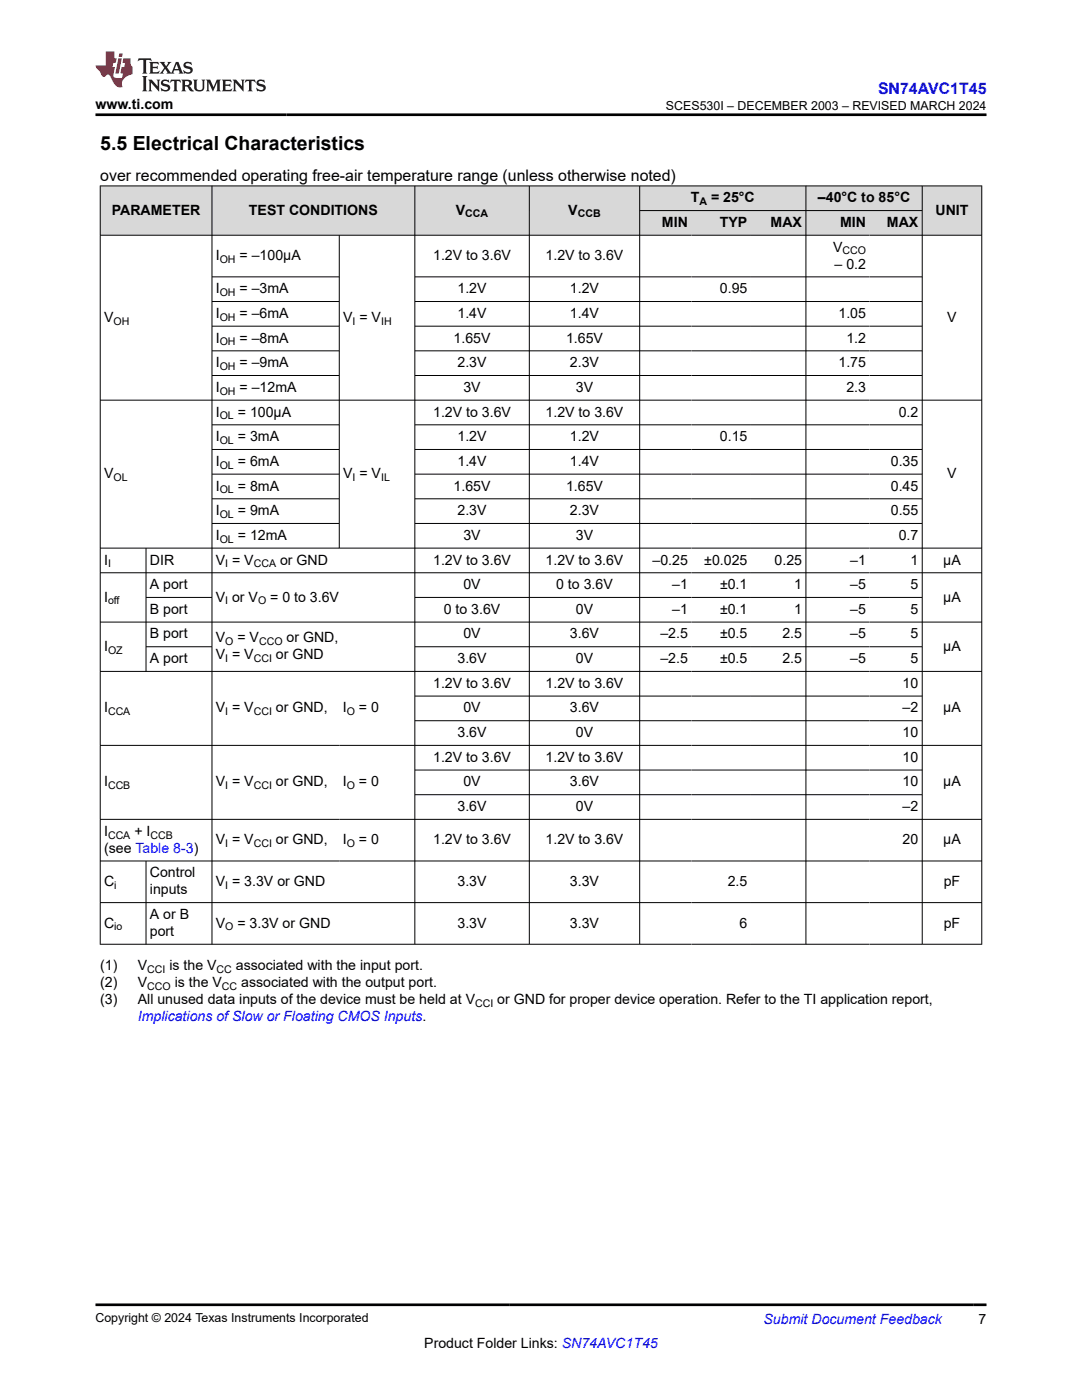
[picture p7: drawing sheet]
<svg xmlns="http://www.w3.org/2000/svg" width="216mm" height="279mm" viewBox="0 0 216 279" stroke-linecap="round" stroke-linejoin="round" font-family="sans-serif">
<g fill="#d8d8d8">
<path d="M20 37.1h175.9v4.9h-175.9z" fill-rule="evenodd"/>
<path d="M20.1 37.2h22.1v9.7h-22.1z" fill-rule="evenodd"/>
<path d="M42.4 37.2h40.3v9.7h-40.3z" fill-rule="evenodd"/>
<path d="M82.8 37.2h22.8v9.7h-22.8z" fill-rule="evenodd"/>
<path d="M105.7 37.2h21.9v9.7h-21.9z" fill-rule="evenodd"/>
<path d="M127.7 37.2h33v4.8h-33z" fill-rule="evenodd"/>
<path d="M160.9 37.2h23.1v4.8h-23.1z" fill-rule="evenodd"/>
<path d="M184.1 37.2h11.7v9.7h-11.7z" fill-rule="evenodd"/>
<path d="M127.7 42.1h10.3v4.8h-10.3z" fill-rule="evenodd"/>
<path d="M138 42.1h11.8v4.8h-11.8z" fill-rule="evenodd"/>
<path d="M149.8 42.1h10.9v4.8h-10.9z" fill-rule="evenodd"/>
<path d="M160.9 42.1h12.6v4.8h-12.6z" fill-rule="evenodd"/>
<path d="M173.5 42.1h10.5v4.8h-10.5z" fill-rule="evenodd"/>
</g>
<g fill="none" stroke="#000" stroke-width=".2">
<path d="M19.9 37.1h176.1M20 37v151.5M42.3 37v151.5M82.8 37v151.5M105.6 37v151.5M127.6 37v151.5M160.8 37v151.5M184 37v151.5M195.9 37v151.5M19.9 46.9h176.1M42.3 55.3h25.5M67.7 46.9v62.5"/>
<path d="M82.8 55.3h101.3M127.6 42h56.5M19.9 79.9h176.1M42.3 60.2h25.5M42.3 65.1h25.5M42.3 70h25.5M42.3 74.9h25.5M82.8 60.2h101.3M82.8 65.1h101.3M82.8 70h101.3M82.8 74.9h101.3M42.3 84.8h25.5"/>
<path d="M42.3 89.7h25.5M42.3 94.6h25.5M42.3 99.5h25.5M82.8 84.8h101.3M82.8 89.7h101.3M82.8 94.6h101.3M82.8 99.5h101.3M19.9 109.4h176.1M19.9 114.3h176.1M29.1 109.4v24.7M29.1 119.2h13.3M42.3 104.5h25.5"/>
<path d="M82.8 104.5h101.3M82.8 119.2h101.3M19.9 124.2h176.1M19.9 134h176.1M29.1 129.1h13.3M82.8 129.1h101.3M82.8 138.9h101.3M19.9 148.8h176.1M82.8 143.8h101.3M82.8 153.7h101.3M82.8 158.6h101.3M19.9 163.5h176.1"/>
<path d="M19.9 171.8h176.1M29.1 171.8v16.7M19.9 180.1h176.1M19.9 188.4h176.1"/>
</g>
<path d="M27.7 11.6l-.2 .6 .5-.2h.6v.1v2.2l-.2 .4h1l-.2-.4v-2.2v-.1h.5l.5 .2-.1-.6zM29.8 12.4l.2 .3v1.6l-.2 .4h1.9l.1-.6a1.08 1.08 0 0 1-1.3 .2v-.7h.6l.4 .2v-.7l-.4 .2h-.6v-.5l.2-.2a1 1 0 0 1 1 .3l-.1-.5zM31.8 12.4l1 1.1-1 1.2h.9l-.2-.2 .4-.8 .5 .8-.2 .2h1.6l-.2-.2 .1-.5h1l.1 .5-.1 .2h.9l-.2-.4-.8-1.9h-.5l-1 2.1-.8-1.1 .9-1h-.8l.2 .2-.5 .6-.3-.6 .1-.2zM35.2 12.8l.4 1h-.8zM36.8 12.5a.65 .65 0 0 0-.2 .7 .65 .65 0 0 0 .6 .5l.7 .1 .1 .3a.79 .79 0 0 1-.7 .4 .79 .79 0 0 1-.7-.5l.1 .7 .2-.1a.93 .93 0 0 0 1.1 0 .93 .93 0 0 0 .4-.9 1.46 1.46 0 0 0-1.2-.6l-.1-.3a1.09 1.09 0 0 1 1.2 .2l-.2-.6-.1 .1-.6-.2zM28.4 15.2l.2 .4v2.2l-.2 .4h1l-.2-.4v-2.2l.2-.4zM29.6 15.9l.2 .4v1.5l-.2 .4h.8l-.3-.4v-1.3l1.7 1.8v-2l.2-.4h-.8l.2 .2 .1 1.1-1.2-1.3zM32.3 16a.65 .65 0 0 0-.2 .8 .65 .65 0 0 0 .7 .4l.6 .2 .1 .2a.79 .79 0 0 1-.7 .4 .79 .79 0 0 1-.7-.5l.1 .7 .2-.1a.93 .93 0 0 0 1.1 .1 .93 .93 0 0 0 .4-1 1.46 1.46 0 0 0-1.2-.5l-.1-.4a1.09 1.09 0 0 1 1.2 .2l-.2-.6-.1 .1-.6-.1zM34.1 15.9l-.1 .6a.63 .63 0 0 1 .7-.3l.1 1.6-.3 .4h1l-.2-.4v-1.6a.66 .66 0 0 1 .8 .3l-.1-.6zM36.2 15.9l.2 .4v1.5l-.2 .4h.9l-.2-.2v-.7h.5l.1 .2a.79 .79 0 0 0 1.2 .6l-1-.9a.61 .61 0 0 0 .6-.6 .61 .61 0 0 0-.5-.7zM36.9 16.2h.2a.47 .47 0 0 1 .5 .1 .47 .47 0 0 1 .1 .5l-.2 .1-.6 .1zM38.5 15.9l.2 .2a2.27 2.27 0 0 0 .4 2 1.04 1.04 0 0 0 1.7-.7v-1.3l.2-.2h-.8l.2 .4v1.1a.6 .6 0 0 1-.6 .6 .6 .6 0 0 1-.6-.6v-1.1l.3-.4zM41.1 15.9l.2 .4v1.5l-.2 .4h.7l-.2-.4v-1.4l.9 1.9 .8-1.9v1.4l-.2 .4h1l-.3-.4v-1.5l.3-.4h-.8l-.7 1.5-.7-1.5zM44.3 15.9l.2 .4v1.5l-.2 .4h1.9l.1-.6a1.09 1.09 0 0 1-1.3 .2v-.7h.6l.4 .2v-.6l-.4 .2h-.6v-.6l.2-.1a1.01 1.01 0 0 1 1 .3l-.1-.6zM46.4 15.9l.3 .4v1.5l-.3 .4h.8l-.2-.4v-1.3l1.6 1.8v-2l.2-.4h-.7l.2 .2v1.1l-1.2-1.3zM49 15.9l-.1 .6a.63 .63 0 0 1 .8-.3v1.6l-.3 .4h1l-.2-.4v-1.6a.66 .66 0 0 1 .8 .3l-.1-.6zM51.4 16a.65 .65 0 0 0-.2 .8 .65 .65 0 0 0 .6 .4l.6 .2 .2 .2a.79 .79 0 0 1-.8 .4 .79 .79 0 0 1-.6-.5l.1 .7 .2-.1a.93 .93 0 0 0 1 .1 .93 .93 0 0 0 .5-1 1.46 1.46 0 0 0-1.3-.5l-.1-.4a1.09 1.09 0 0 1 1.3 .2l-.2-.6-.2 .1-.5-.1z" fill="#231f20"/>
<path d="M21.1 10.3v2.7h-2.1l.1 .4 .9 1a.95 .95 0 0 0 .9 .9 .59 .59 0 0 1 .6-.4 .59 .59 0 0 1 .5 .3l.4 .8a1.59 1.59 0 0 0 2.1 1.4 1.61 1.61 0 0 1 1-2.3l1-.3-.1-1.5a1.59 1.59 0 0 1-.4-1.7h-1.4l-.2 .9h.5l-.1 .9h-.5l-.2 .9v.3l.4 .1-.2 .9h-.6a.73 .73 0 0 1-1.1-.7l.3-1.5h-.5l.2-.9h.5l.2-.9h-.5v-1.3zM23.6 11.6l-.6 3.1h.7l.6-3.1zM23.8 10.7l-.1 .6h.7l.1-.6z" fill="#ed1c24"/>
<path d="M19.1 22.9h177.8M19.1 260.4h177.8" fill="none" stroke="#000" stroke-width=".53"/>
<text font-size="3.9" x="20" y="29.9">5.5 Electrical Characteristics</text>
<text font-size="3.2" fill="#00f" x="175.2" y="18.7">SN74AVC1T45</text>
<text font-size="3.2" x="20" y="36.1">over recommended operating free-air temperature range (unless otherwise noted)</text>
<g font-size="2.8">
<text x="19.1" y="21.8">www.ti.com</text>
<text x="137.8" y="40.4">T</text>
<text x="141.9" y="40.4">= 25°C</text>
<text x="163.2" y="40.4">–40°C to 85°C</text>
<text x="22.3" y="42.8">PARAMETER</text>
<text x="49.7" y="42.8">TEST CONDITIONS</text>
<text x="91" y="42.8">V</text>
<text x="113.4" y="42.8">V</text>
<text x="132.1" y="45.3">MIN</text>
<text x="143.7" y="45.3">TYP</text>
<text x="153.8" y="45.3">MAX</text>
<text x="167.6" y="45.3">MIN</text>
<text x="177" y="45.3">MAX</text>
<text x="186.7" y="42.8">UNIT</text>
<text x="43.1" y="51.9">I</text>
<text x="47.8" y="51.9">= –100μA</text>
<text x="86.4" y="51.9">1.2V to 3.6V</text>
<text x="108.9" y="51.9">1.2V to 3.6V</text>
<text x="166.2" y="50.2">V</text>
<text x="166.5" y="53.6">– 0.2</text>
<text x="43.1" y="58.5">I</text>
<text x="47.8" y="58.5">= –3mA</text>
<text x="91.3" y="58.5">1.2V</text>
<text x="113.7" y="58.5">1.2V</text>
<text x="143.6" y="58.5">0.95</text>
<text x="20.8" y="64.2">V</text>
<text x="43.1" y="63.4">I</text>
<text x="47.8" y="63.4">= –6mA</text>
<text x="68.5" y="64.2">V = V</text>
<text x="91.3" y="63.4">1.4V</text>
<text x="113.7" y="63.4">1.4V</text>
<text x="167.3" y="63.4">1.05</text>
<text x="189" y="64.2">V</text>
<text x="43.1" y="68.4">I</text>
<text x="47.8" y="68.4">= –8mA</text>
<text x="90.5" y="68.4">1.65V</text>
<text x="112.9" y="68.4">1.65V</text>
<text x="168.9" y="68.4">1.2</text>
<text x="43.1" y="73.3">I</text>
<text x="47.8" y="73.3">= –9mA</text>
<text x="91.3" y="73.3">2.3V</text>
<text x="113.7" y="73.3">2.3V</text>
<text x="167.3" y="73.3">1.75</text>
<text x="43.1" y="78.2">I</text>
<text x="43.1" y="83.1">I</text>
<text x="47.5" y="83.1">= 100μA</text>
<text x="47.8" y="78.2">= –12mA</text>
<text x="86.4" y="83.1">1.2V to 3.6V</text>
<text x="92.5" y="78.2">3V</text>
<text x="108.9" y="83.1">1.2V to 3.6V</text>
<text x="114.9" y="78.2">3V</text>
<text x="168.9" y="78.2">2.3</text>
<text x="179.3" y="83.1">0.2</text>
<text x="43.1" y="88.1">I</text>
<text x="47.5" y="88.1">= 3mA</text>
<text x="91.3" y="88.1">1.2V</text>
<text x="113.7" y="88.1">1.2V</text>
<text x="143.6" y="88.1">0.15</text>
<text x="20.8" y="95.4">V</text>
<text x="43.1" y="93">I</text>
<text x="47.5" y="93">= 6mA</text>
<text x="68.5" y="95.4">V = V</text>
<text x="91.3" y="93">1.4V</text>
<text x="113.7" y="93">1.4V</text>
<text x="177.8" y="93">0.35</text>
<text x="189" y="95.4">V</text>
<text x="43.1" y="97.9">I</text>
<text x="47.5" y="97.9">= 8mA</text>
<text x="90.5" y="97.9">1.65V</text>
<text x="112.9" y="97.9">1.65V</text>
<text x="177.8" y="97.9">0.45</text>
<text x="43.1" y="102.8">I</text>
<text x="43.1" y="107.7">I</text>
<text x="47.5" y="102.8">= 9mA</text>
<text x="47.5" y="107.7">= 12mA</text>
<text x="91.3" y="102.8">2.3V</text>
<text x="92.5" y="107.7">3V</text>
<text x="113.7" y="102.8">2.3V</text>
<text x="114.9" y="107.7">3V</text>
<text x="177.8" y="102.8">0.55</text>
<text x="179.3" y="107.7">0.7</text>
<text x="20.8" y="112.7">I</text>
<text x="29.9" y="112.7">DIR</text>
<text x="43.1" y="112.7">V = V</text>
<text x="55.9" y="112.7">or GND</text>
<text x="86.4" y="112.7">1.2V to 3.6V</text>
<text x="108.9" y="112.7">1.2V to 3.6V</text>
<text x="130.2" y="112.7">–0.25</text>
<text x="140.5" y="112.7">±0.025</text>
<text x="154.6" y="112.7">0.25</text>
<text x="169.7" y="112.7">–1</text>
<text x="181.7" y="112.7">1</text>
<text x="188.2" y="112.7">μA</text>
<text x="29.9" y="117.6">A port</text>
<text x="92.5" y="117.6">0V</text>
<text x="111" y="117.6">0 to 3.6V</text>
<text x="134.1" y="117.6">–1</text>
<text x="143.7" y="117.6">±0.1</text>
<text x="158.5" y="117.6">1</text>
<text x="169.7" y="117.6">–5</text>
<text x="181.7" y="117.6">5</text>
<text x="20.8" y="120">I</text>
<text x="29.9" y="122.5">B port</text>
<text x="43.1" y="120">V or V</text>
<text x="53.9" y="120">= 0 to 3.6V</text>
<text x="88.5" y="122.5">0 to 3.6V</text>
<text x="114.9" y="122.5">0V</text>
<text x="134.1" y="122.5">–1</text>
<text x="143.7" y="122.5">±0.1</text>
<text x="158.5" y="122.5">1</text>
<text x="169.7" y="122.5">–5</text>
<text x="181.7" y="122.5">5</text>
<text x="188.2" y="120">μA</text>
<text x="20.8" y="129.9">I</text>
<text x="29.9" y="127.4">B port</text>
<text x="43.1" y="128.2">V</text>
<text x="43.1" y="131.6">V = V</text>
<text x="47.4" y="128.2">= V</text>
<text x="55.1" y="131.6">or GND</text>
<text x="57.2" y="128.2">or GND,</text>
<text x="92.5" y="127.4">0V</text>
<text x="113.7" y="127.4">3.6V</text>
<text x="131.8" y="127.4">–2.5</text>
<text x="143.7" y="127.4">±0.5</text>
<text x="156.1" y="127.4">2.5</text>
<text x="169.7" y="127.4">–5</text>
<text x="181.7" y="127.4">5</text>
<text x="188.2" y="129.9">μA</text>
<text x="29.9" y="132.3">A port</text>
<text x="86.4" y="137.3">1.2V to 3.6V</text>
<text x="91.3" y="132.3">3.6V</text>
<text x="108.9" y="137.3">1.2V to 3.6V</text>
<text x="114.9" y="132.3">0V</text>
<text x="131.8" y="132.3">–2.5</text>
<text x="143.7" y="132.3">±0.5</text>
<text x="156.1" y="132.3">2.5</text>
<text x="169.7" y="132.3">–5</text>
<text x="180.1" y="137.3">10</text>
<text x="181.7" y="132.3">5</text>
<text x="20.8" y="142.2">I</text>
<text x="43.1" y="142.2">V = V</text>
<text x="55.1" y="142.2">or GND,</text>
<text x="68.4" y="142.2">I</text>
<text x="71.6" y="142.2">= 0</text>
<text x="92.5" y="142.2">0V</text>
<text x="113.7" y="142.2">3.6V</text>
<text x="180.1" y="142.2">–2</text>
<text x="188.2" y="142.2">μA</text>
<text x="91.3" y="147.1">3.6V</text>
<text x="114.9" y="147.1">0V</text>
<text x="180.1" y="147.1">10</text>
<text x="86.4" y="152">1.2V to 3.6V</text>
<text x="108.9" y="152">1.2V to 3.6V</text>
<text x="180.1" y="152">10</text>
<text x="20.8" y="157">I</text>
<text x="43.1" y="157">V = V</text>
<text x="55.1" y="157">or GND,</text>
<text x="68.4" y="157">I</text>
<text x="71.6" y="157">= 0</text>
<text x="91.3" y="161.9">3.6V</text>
<text x="92.5" y="157">0V</text>
<text x="113.7" y="157">3.6V</text>
<text x="114.9" y="161.9">0V</text>
<text x="180.1" y="157">10</text>
<text x="180.1" y="161.9">–2</text>
<text x="188.2" y="157">μA</text>
<text x="20.8" y="166.8">I</text>
<text x="26.8" y="166.8">+ I</text>
<text x="20.8" y="170.2">(see Table 8-3)</text>
<text x="43.1" y="168.5">V = V</text>
<text x="55.1" y="168.5">or GND,</text>
<text x="68.4" y="168.5">I</text>
<text x="71.6" y="168.5">= 0</text>
<text x="86.4" y="168.5">1.2V to 3.6V</text>
<text x="108.9" y="168.5">1.2V to 3.6V</text>
<text x="180.1" y="168.5">20</text>
<text x="188.2" y="168.5">μA</text>
<text x="20.8" y="176.8">C</text>
<text x="29.9" y="175.1">Control</text>
<text x="29.9" y="178.5">inputs</text>
<text x="43.1" y="176.8">V = 3.3V or GND</text>
<text x="91.3" y="176.8">3.3V</text>
<text x="113.7" y="176.8">3.3V</text>
<text x="145.2" y="176.8">2.5</text>
<text x="188.3" y="176.8">pF</text>
<text x="20.8" y="185.1">C</text>
<text x="29.9" y="183.4">A or B</text>
<text x="43.1" y="185.1">V</text>
<text x="47.4" y="185.1">= 3.3V or GND</text>
<text x="91.3" y="185.1">3.3V</text>
<text x="113.7" y="185.1">3.3V</text>
<text x="147.6" y="185.1">6</text>
<text x="188.3" y="185.1">pF</text>
<text x="29.9" y="186.8">port</text>
<text x="20" y="193.6">(1)</text>
<text x="20" y="197">(2)</text>
<text x="27.5" y="193.6">V</text>
<text x="27.5" y="197">V</text>
<text x="33.8" y="193.6">is the V</text>
<text x="34.9" y="197">is the V</text>
<text x="47.1" y="193.6">associated with the input port.</text>
<text x="48.1" y="197">associated with the output port.</text>
<text x="20" y="200.4">(3)</text>
<text x="27.5" y="200.4">All unused data inputs of the device must be held at V</text>
<text x="99.2" y="200.4">or GND for proper device operation. Refer to the TI application report,</text>
<text x="84.7" y="269">Product Folder Links: SN74AVC1T45</text>
<text x="195.3" y="264.2">7</text>
</g>
<g font-size="2.8" fill="#00f">
<text x="27.5" y="203.8">Implications of Slow or Floating CMOS Inputs.</text>
<text x="152.4" y="264.2">Submit Document Feedback</text>
</g>
<g font-size="2.5">
<text x="132.9" y="21.9">SCES530I – DECEMBER 2003 – REVISED MARCH 2024</text>
<text x="19.1" y="263.9">Copyright © 2024 Texas Instruments Incorporated</text>
</g>
<g font-size="2.1">
<text x="139.6" y="40.9">A</text>
<text x="92.8" y="43.4">CCA</text>
<text x="115.3" y="43.4">CCB</text>
<text x="43.8" y="52.5">OH</text>
<text x="168.1" y="50.8">CCO</text>
<text x="43.8" y="59.1">OH</text>
<text x="22.6" y="64.8">OH</text>
<text x="43.8" y="64">OH</text>
<text x="70.3" y="64.8">I</text>
<text x="76" y="64.8">IH</text>
<text x="43.8" y="68.9">OH</text>
<text x="43.8" y="73.9">OH</text>
<text x="43.8" y="78.8">OH</text>
<text x="43.8" y="83.7">OL</text>
<text x="43.8" y="88.6">OL</text>
<text x="43.8" y="93.5">OL</text>
<text x="22.6" y="96">OL</text>
<text x="43.8" y="98.5">OL</text>
<text x="70.3" y="96">I</text>
<text x="76" y="96">IL</text>
<text x="43.8" y="103.4">OL</text>
<text x="21.6" y="113.2">I</text>
<text x="43.8" y="108.3">OL</text>
<text x="44.9" y="113.2">I</text>
<text x="50.6" y="113.2">CCA</text>
<text x="21.6" y="120.6">off</text>
<text x="44.9" y="120.6">I</text>
<text x="51.5" y="120.6">O</text>
<text x="21.6" y="130.5">OZ</text>
<text x="44.9" y="128.8">O</text>
<text x="51.7" y="128.8">CCO</text>
<text x="44.9" y="132.1">I</text>
<text x="50.6" y="132.1">CCI</text>
<text x="21.6" y="142.8">CCA</text>
<text x="44.9" y="142.8">I</text>
<text x="50.6" y="142.8">CCI</text>
<text x="69.2" y="142.8">O</text>
<text x="21.6" y="157.5">CCB</text>
<text x="44.9" y="157.5">I</text>
<text x="50.6" y="157.5">CCI</text>
<text x="69.2" y="157.5">O</text>
<text x="21.6" y="167.4">CCA</text>
<text x="30" y="167.4">CCB</text>
<text x="44.9" y="169.1">I</text>
<text x="50.6" y="169.1">CCI</text>
<text x="69.2" y="169.1">O</text>
<text x="22.8" y="177.4">i</text>
<text x="44.9" y="177.4">I</text>
<text x="22.8" y="185.7">io</text>
<text x="44.9" y="185.7">O</text>
<text x="29.4" y="197.5">CCO</text>
<text x="29.4" y="194.2">CCI</text>
<text x="43.2" y="194.2">CC</text>
<text x="44.3" y="197.5">CC</text>
<text x="94.8" y="200.9">CCI</text>
</g>
</svg>
